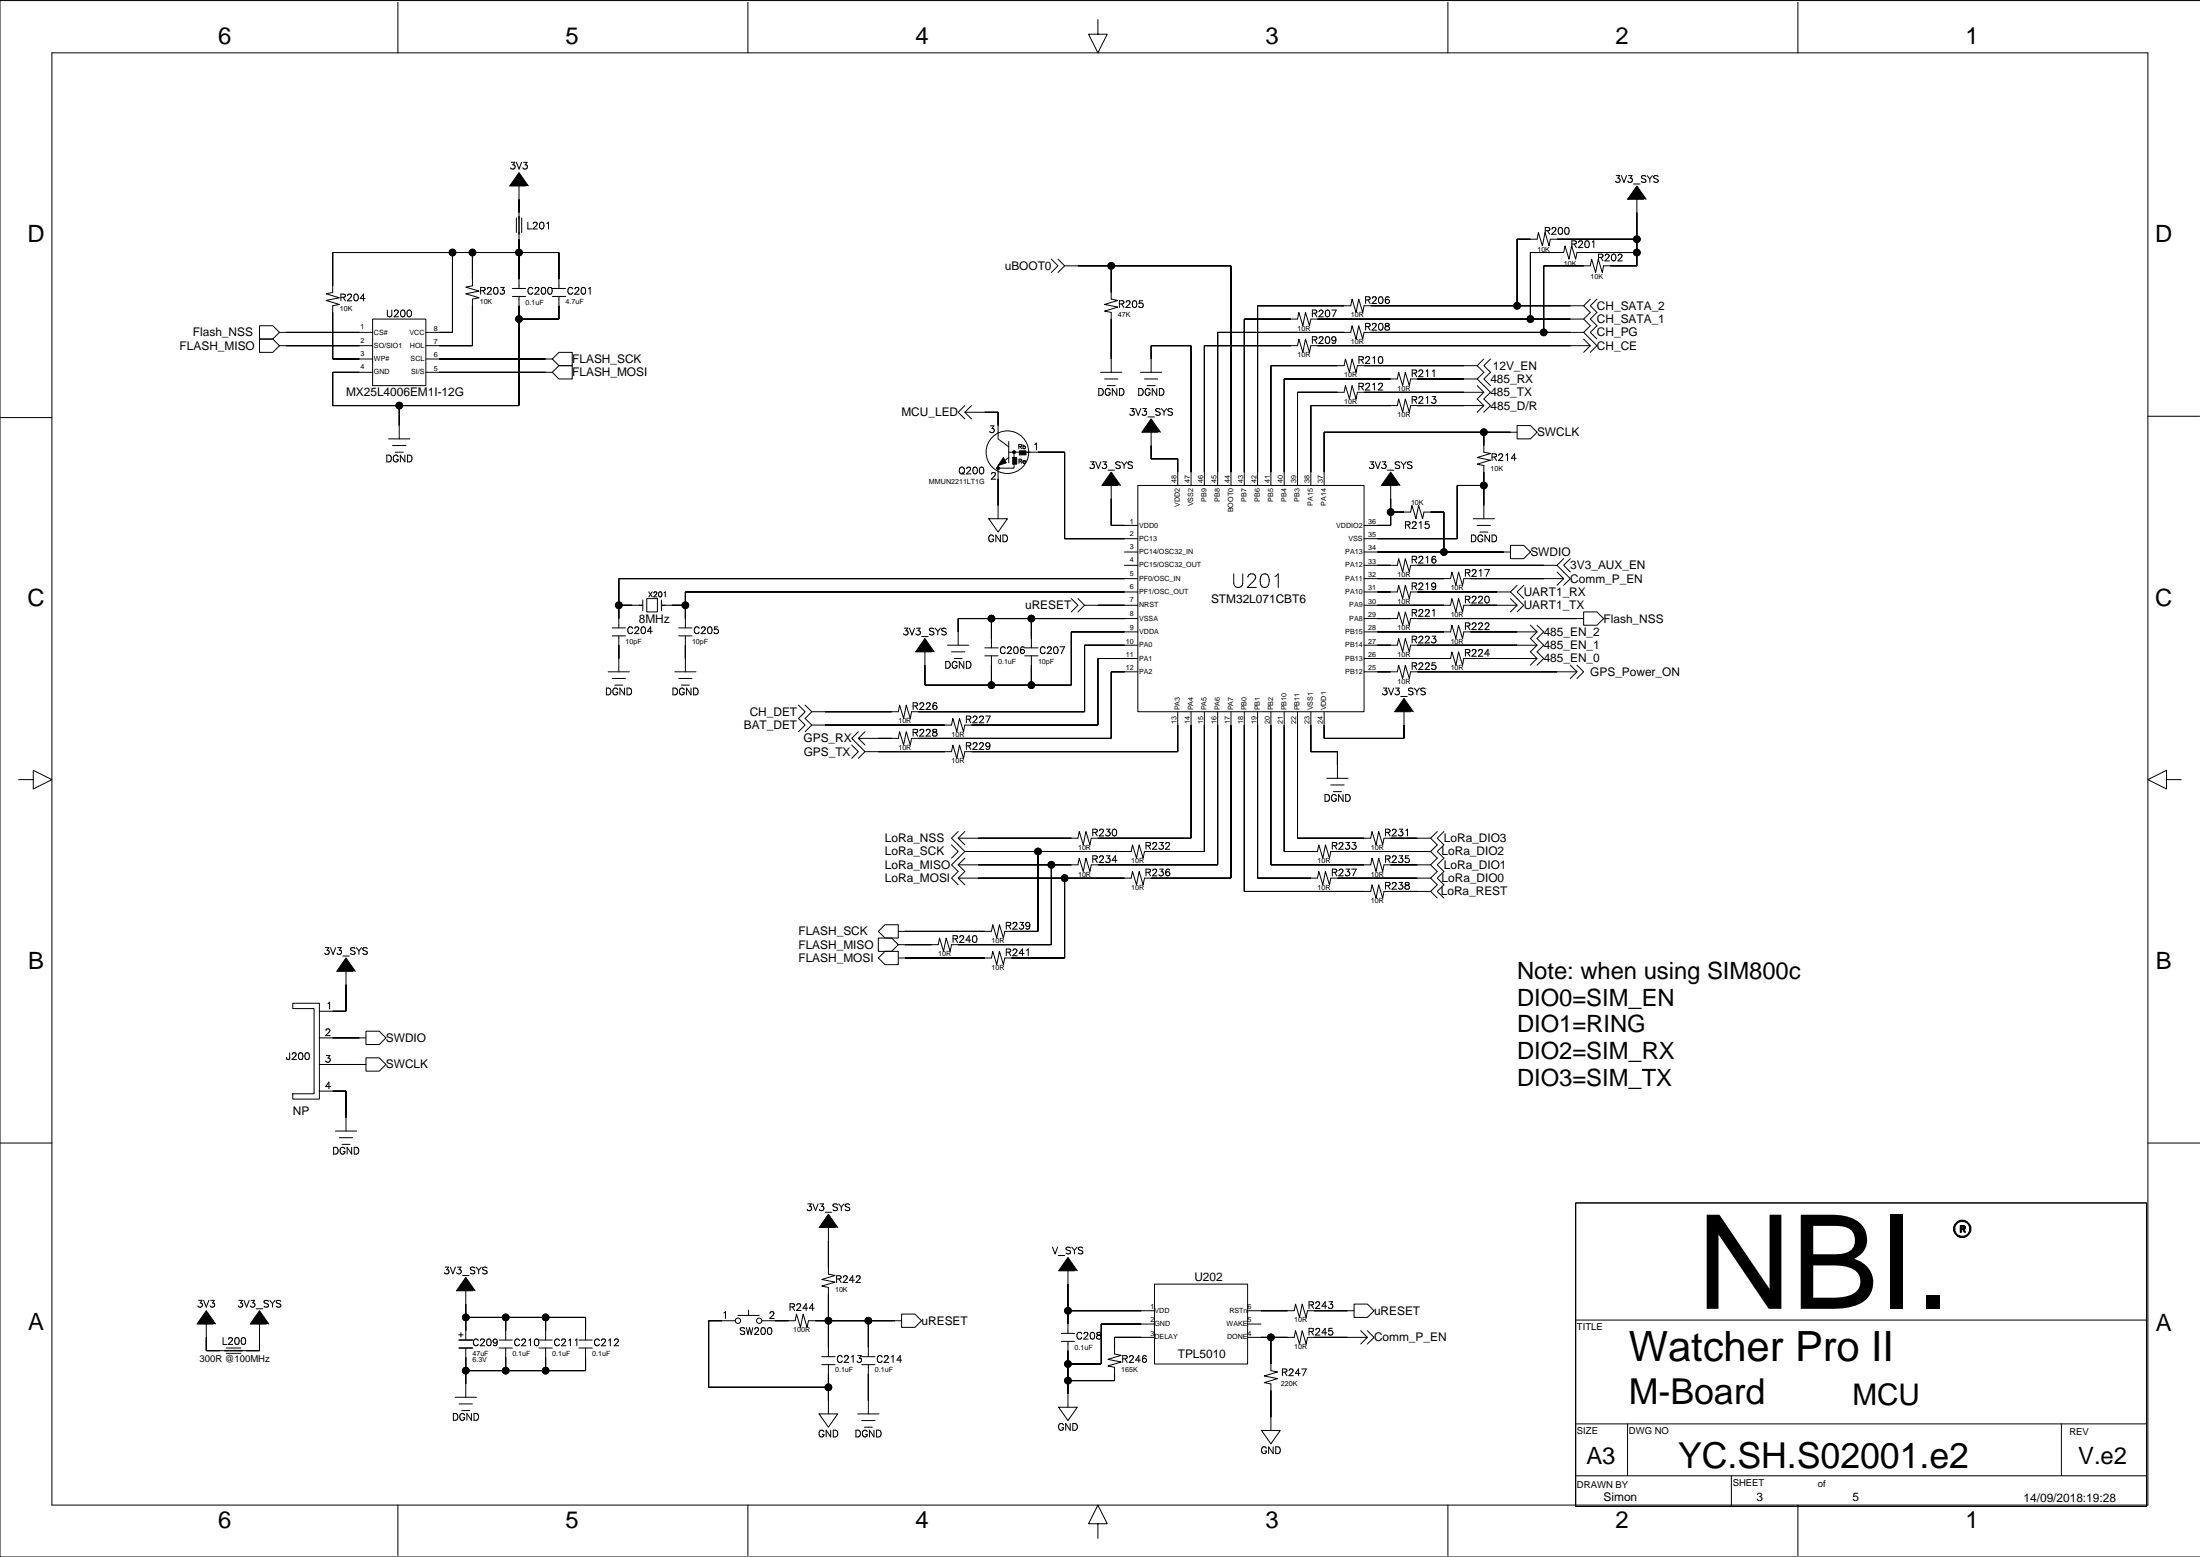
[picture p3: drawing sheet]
<svg xmlns="http://www.w3.org/2000/svg" width="420mm" height="297mm" viewBox="0 0 420 297" stroke-linecap="round" stroke-linejoin="round" font-family="sans-serif">
<g fill="none" stroke="#000" stroke-width=".19">
<path d="M9.9 10.1h400v277h-400zM75.9 .4v9.7M142.7 .4v9.7M209.5 3.7v2.8h1.8l-1.8 3.6-1.8-3.6h1.8M276.3 .4v9.7M343.1 .4v9.7M419.9 .1h-419.9v296.9h419.9M99 35.5v6.3M312.3 38v12.7h-6.3l-.3 1.3-.7-2.6-.5 2.6-.8-2.6-.2 1.3h-8.9v12.7M86.3 48.2v15.2h-5M90.1 48.2v6.3l-1.2 .3 2.5 .7-2.5 .5 2.5 .8-1.3 .3v8.9h-8.8M97.8 55h2.5"/>
<path d="M97.8 56.6h2.5M98.5 41.6v2.8M99 56.6v20.8h-35.5v-6.4h7.6M99 44.4v10.6M99.5 41.6v2.8M105.4 55h2.5M105.4 56.6h2.5M106.7 55v-6.8h-43.2v7.6l-1.3 .2 2.6 .8-2.6 .5 2.6 .8-1.3 .2v10.2h7.6M106.7 56.6v4.3h-7.7M200.6 49.4l1.3 1.3-1.3 1.3M201.9 49.4l1.3 1.3-1.3 1.3M203.2 50.7h31.7v41.9"/>
<path d="M212 50.7v6.4l1.3 .2-2.5 .8 2.5 .5-2.5 .7 1.2 .3v11.4M302.2 58.3h-41.9l-.3 1.3-.7-2.5-.5 2.5-.8-2.5-.2 1.2h-17.8v34.3M303.5 57.1l-1.3 1.2 1.3 1.3-1.3 1.3 1.3 1.2-1.3 1.3 2.5 2.6-1.2 1.2M304.7 57.1l-1.2 1.2 1.2 1.3-1.2 1.3 1.2 1.2-1.2 1.3 1.2 1.3M312.3 45.6h-16.5l-.2 1.3-.8-2.5-.5 2.5-.7-2.5-.3 1.2h-3.8v12.7M312.3 48.2h-11.4l-.2 1.2-.8-2.5-.5 2.5-.8-2.5-.2 1.3h-6.4v12.7M0 79.7h9.9M49.5 62.1h2.6l1.2 1.3-1.2 1.3h-2.6zM49.5 64.7h2.6l1.2 1.3-1.2 1.2h-2.6zM53.3 66h17.8M53.3 63.4h17.8M71.1 60.9h10.2v12.7h-10.2z"/>
<path d="M76.2 77.4v6.3M81.3 71h24.1M81.3 68.5h24.1M105.4 71l1.3-1.2h2.5v2.5h-2.5zM106.7 67.2h2.5v2.6h-2.5l-1.3-1.3zM184.1 77.4l-1.3 1.2 1.3 1.3M184.1 78.6h6.4v5.1l2 1.6M185.4 77.4l-1.3 1.2 1.3 1.3M210 71h4.1M210.8 72.3h2.5M217.6 71h4.1M218.4 72.3h2.5"/>
<path d="M219.7 71v-5h7.6v26.6M281.9 72.3h-12.7l-.3 1.3-.7-2.6-.5 2.6-.8-2.6-.3 1.3h-21.5v20.3M281.9 73.6l1.2 1.2-1.2 1.3 1.2 1.3-1.2 1.2M281.9 69.8h-22.9l-.2 1.2-.8-2.5-.5 2.5-.8-2.5-.2 1.3h-14v22.8M283.1 77.4h-13.9l-.3 1.2-.7-2.5-.5 2.5-.8-2.5-.3 1.3h-16.5v15.2M283.1 74.8h-24.1l-.2 1.3-.8-2.5-.5 2.5-.8-2.5-.2 1.2h-8.9v17.8M283.1 68.5l-1.2 1.3 1.2 1.2-1.2 1.3 2.5 2.5-1.3 1.3 1.3 1.3-1.3 1.2M284.4 68.5l-1.3 1.3 1.3 1.2-1.3 1.3 1.3 1.3M302.2 63.4h-41.9l-.3 1.3-.7-2.6-.5 2.6-.8-2.6-.2 1.3h-25.4v29.2M302.2 60.9h-52.1l-.2 1.2-.8-2.5-.5 2.5-.8-2.5-.2 1.3h-10.2v31.7M302.2 64.7l1.3 1.3-1.3 1.2M303.5 66h-53.4l-.2 1.2-.8-2.5-.5 2.5-.8-2.5-.2 1.3h-17.8v26.6"/>
<path d="M409.9 79.4h9.9M74.2 83.7h4M74.9 85h2.6M188.7 99h3.5l-1.7 2.5zM190.5 91.3v7.7M192.5 87.3l-2 1.5v1.3M192.5 86.3h10.7v16.5h13.9M192.5 84.2v4.1M193.5 86.3v3h-3M212 92.6v7.6h5.1M217.1 92.6h43.2v43.2h-43.2zM219.7 82.5v5h5v5.1"/>
<path d="M265.4 97.7h3.8l.2-1.3 .8 2.6 .5-2.6 .8 2.6 .2-1.3h3.8v7.6M265.4 92.6v7.6h-5.1M281.1 99h4.1M283.1 82.5v3.8l1.3 .2-2.5 .8 2.5 .5-2.5 .8 1.2 .2v10.2M283.1 92.6h-5v10.2h-17.8M289.5 81.2h2.5l1.3 1.3-1.3 1.2h-2.5zM289.5 82.5h-36.8v10.1M116.8 119.8h2.6M118.1 115.5h4.6M122.7 114.5v2M123.4 114.2h2v2.5h-2zM126.2 115.5h4.6"/>
<path d="M126.2 114.5v2M129.5 119.8h2.6M189.2 118v5.6M196.8 118v5.6M204.4 114.2l1.3 1.3-1.3 1.2M205.7 114.2l1.3 1.3-1.3 1.2M207 115.5h10.1M214.6 107.9h2.5M214.6 105.3h2.5M217.1 112.9h-86.3v6.9M217.1 110.4h-99v9.4M217.1 118h-34.3v5.1"/>
<path d="M260.3 115.5h16.5l.3-1.3 .7 2.5 .5-2.5 .8 2.5 .2-1.2h10.2M260.3 112.9h6.3l.3-1.2 .8 2.5 .5-2.5 .7 2.5 .3-1.3h19M260.3 110.4h16.5l.3-1.3 .7 2.6 .5-2.6 .8 2.6 .2-1.3h19.1M260.3 107.9h6.3l.3-1.3 .8 2.5 .5-2.5 .7 2.5 .3-1.2h27.9M260.3 118h6.3l.3-1.3 .8 2.6 .5-2.6 .7 2.6 .3-1.3h33M260.3 105.3h27.9M281.9 100.2h2.5M288.2 104h2.6l1.2 1.3-1.2 1.3h-2.6zM288.2 114.2l1.3 1.3-1.3 1.2M289.5 111.7l-1.3 1.2 2.6 2.6-1.3 1.2M290.8 111.7l-1.3 1.2 1.3 1.3M292 119.3l1.3 1.2-1.3 1.3 1.3 1.3-1.3 1.3 1.3 1.2-1.3 1.3"/>
<path d="M293.3 119.3l1.3 1.2-1.3 1.3 1.3 1.3-1.3 1.3 1.3 1.2-1.3 1.3M297.1 109.1l1.3 1.3-1.3 1.3M298.4 106.6l-1.3 1.3 2.6 2.5-1.3 1.3M299.7 106.6l-1.3 1.3 1.3 1.2M302.2 116.7h2.5l1.3 1.3-1.3 1.3h-2.5zM116.1 128.2h4M116.8 121.3h2.6M116.8 129.4h2.6M118.1 121.3v6.9M128.7 128.2h4.1M129.5 121.3h2.6M129.5 129.4h2.6"/>
<path d="M130.8 121.3v6.9M152.4 134.5l1.2 1.3-1.2 1.3 1.2 1.2-1.2 1.3M153.6 134.5l1.3 1.3-1.3 1.3 1.3 1.2-1.3 1.3M163.8 139.6l-1.3 1.3 2.6 2.5-1.3 1.3M165.1 139.6l-1.3 1.3 1.3 1.2M180.8 123.1h4.1M181.6 124.4h2.5M187.9 123.6h2.6M187.9 125.1h2.6M189.2 125.1v5.6M195.5 123.6h2.6M195.5 125.1h2.6"/>
<path d="M196.8 125.1v5.6M217.1 123.1h-10.1v12.7h-33l-.3 1.3-.8-2.6-.5 2.6-.7-2.6-.3 1.3h-16.5M217.1 125.6h-7.6v12.7h-25.4l-.2 1.3-.8-2.5-.5 2.5-.8-2.5-.2 1.2h-26.7M217.1 128.2h-5.1v12.7h-38l-.3 1.2-.8-2.5-.5 2.5-.7-2.5-.3 1.3h-7.6M217.1 120.5h-12.7v10.2h-27.9v-6.3M224.7 135.8v7.6h-40.6l-.2 1.3-.8-2.6-.5 2.6-.8-2.6-.2 1.3h-16.5M227.3 135.8v24.1h-19.1l-.2 1.3-.8-2.6-.5 2.6-.8-2.6-.2 1.3h-22.9M229.8 135.8v26.6h-11.4l-.3 1.3-.7-2.5-.5 2.5-.8-2.5-.2 1.2h-31.8M232.4 135.8v29.2h-24.2l-.2 1.3-.8-2.6-.5 2.6-.8-2.6-.2 1.3h-22.9M234.9 135.8v31.7h-16.5l-.3 1.3-.7-2.5-.5 2.5-.8-2.5-.2 1.2h-33.1M237.4 135.8v34.3h24.2l.2-1.3 .8 2.5 .5-2.5 .7 2.5 .3-1.2h8.9M240 135.8v31.7h11.4l.3-1.2 .7 2.5 .5-2.5 .8 2.5 .2-1.3h19.1"/>
<path d="M242.5 135.8v29.2h19.1l.2-1.3 .8 2.6 .5-2.6 .7 2.6 .3-1.3h8.9M245.1 135.8v26.6h6.3l.3-1.2 .7 2.5 .5-2.5 .8 2.5 .2-1.3h19.1M247.6 135.8v24.1h14l.2-1.3 .8 2.6 .5-2.6 .7 2.6 .3-1.3h8.9M250.1 135.8v7.6h5.1v5.1M252.7 135.8v5.1h15.2v-5.1M260.3 128.2h6.3l.3-1.3 .8 2.5 .5-2.5 .7 2.5 .3-1.2h31.7M260.3 125.6h16.5l.3-1.2 .7 2.5 .5-2.5 .8 2.5 .2-1.3h14M260.3 123.1h6.3l.3-1.3 .8 2.6 .5-2.6 .7 2.6 .3-1.3h24.1M260.3 120.5h16.5l.3-1.2 .7 2.5 .5-2.5 .8 2.5 .2-1.3h14M299.7 126.9l1.2 1.3-1.2 1.2M300.9 126.9l1.3 1.3-1.3 1.2M3.6 148.7h2.7v-1.7l3.6 1.7-3.6 1.8v-1.8"/>
<path d="M162.5 142.1l1.3 1.3-1.3 1.3M182.8 158.6l-1.2 1.3 2.5 2.5-2.5 2.6 1.2 1.3-1.2 1.2 1.2 1.3M184.1 158.6l-1.3 1.3 1.3 1.3M253.2 148.5h4M253.9 149.8h2.6M274.3 158.6l-1.3 1.3 1.3 1.3-1.3 1.2 1.3 1.3-1.3 1.3 1.3 1.3-1.3 1.2 1.3 1.3-1.3 1.3 1.3 1.2M275.5 158.6l-1.2 1.3 1.2 1.3-1.2 1.2 1.2 1.3-1.2 1.3 1.2 1.3-1.2 1.2 1.2 1.3-1.2 1.3 1.2 1.2M413.4 148.7v-1.7l-3.5 1.7 3.5 1.8v-1.8h2.8M167.6 177.7l1.3-1.3h2.5v2.6h-2.5zM167.6 179h2.5l1.3 1.2-1.3 1.3h-2.5zM181.6 161.2l1.2 1.2-1.2 1.3M184.1 163.7l-1.3 1.3 1.3 1.3-1.3 1.2 1.3 1.3"/>
<path d="M198.1 162.4v15.3h-6.4l-.2 1.3-.8-2.6-.5 2.6-.8-2.6-.2 1.3h-17.8M200.6 165v15.2h-19l-.3 1.3-.7-2.5-.6 2.5-.7-2.5-.3 1.2h-7.6M203.2 167.5v15.3h-11.5l-.2 1.2-.8-2.5-.5 2.5-.8-2.5-.2 1.3h-17.8M55.9 191.4h5v18.3h-5v-1h4v-16.3h-4zM60.9 198h8.9M66 185.3v7.6h-5.1M69.8 196.7h2.6l1.2 1.3-1.2 1.3h-2.6zM167.6 182.8l1.3-1.3h2.5v2.5h-2.5zM0 218.1h9.9M60.9 203.1h8.9M60.9 208.2h5.1v7.6M64 215.8h4.1"/>
<path d="M64.8 217h2.5M69.8 201.8h2.6l1.2 1.3-1.2 1.3h-2.6zM409.9 218.1h9.9M158.1 234.2v8.9l1.2 .2-2.5 .8 2.5 .5-2.5 .8 1.3 .2v13.2M300.7 229.5h108.9v57.9h-108.9zM39.4 252.6v5.1h3.8M43.2 257.2h2.8M43.2 258.2h2.8M49.5 252.6v5.1h-3.8M88.9 246.3v9.3M88.9 257.2v9.4M88.9 251.3h22.8v4.3"/>
<path d="M95.2 255.6h2.6M95.2 257.2h2.6M96.5 251.3v4.3M96.5 257.2v4.3M102.8 255.6h2.6M102.8 257.2h2.6M104.1 251.3v4.3M104.1 257.2v4.3M110.5 255.6h2.5M110.5 257.2h2.5M111.7 257.2v4.3h-22.8M140.3 252h-5.1v12.7h22.9"/>
<path d="M140.8 250.9h4.1M142.8 249.9v1M145.4 252h6.3l.3-1.3 .7 2.5 .6-2.5 .7 2.5 .3-1.2h17.7M156.8 258.8h2.5M164.4 258.8h2.6M165.7 252v6.8M172 250.7h2.6l1.3 1.3-1.3 1.2h-2.6zM202.5 254.4h2.6M202.5 255.9h2.6M203.8 250.1h16.5M203.8 242.4v12M203.8 255.9v12.6"/>
<path d="M220.3 245h17.8v15.2h-17.8zM220.3 255.1h-7.6v3.2l1.2 .3-2.5 .7 2.5 .5-2.5 .8 1.3 .3v2.5h-8.9M220.3 252.6h-10.2v7.6h-6.3M238.1 255.1h8.9l.2-1.2 .8 2.5 .5-2.5 .7 2.5 .3-1.3h11.4M238.1 250.1h8.9l.2-1.3 .8 2.5 .5-2.5 .7 2.5 .3-1.2h8.9M238.1 252.6h2.5M242.5 255.1v6.4l1.3 .2-2.6 .8 2.6 .5-2.6 .8 1.3 .2v8.9M258.4 248.8h2.5l1.3 1.3-1.3 1.2h-2.5zM259.7 253.9l1.2 1.2-1.2 1.3M260.9 253.9l1.3 1.2-1.3 1.3M300.7 251.8h108.9M86.8 266.6h4.1"/>
<path d="M87.6 267.8h2.5M156.3 269.7h3.6l-1.8 2.6zM156.8 260.3h2.5M158.1 260.3v9.4M163.7 269.7h4M164.4 260.3h2.6M164.4 271h2.6M165.7 260.3v9.4M202 268.5h3.6l-1.8 2.5zM240.7 272.9h3.6l-1.8 2.6zM300.7 271.6h108.9M310.6 271.6v9.9"/>
<path d="M393.4 271.6v9.9M75.9 287.1v9.7M142.7 287.1v9.7M209.5 290.7h1.8l-1.8-3.6-1.8 3.6h1.8v2.8M276.3 287.1v9.7M300.7 281.5h108.9M330.4 281.5v5.9M343.1 287.1v9.7"/>
<circle cx="86.3" cy="48.2" r=".63"/>
<circle cx="90.1" cy="48.2" r=".63"/>
<circle cx="99" cy="48.2" r=".63"/>
<circle cx="212" cy="50.7" r=".63"/>
<circle cx="289.5" cy="58.3" r=".63"/>
<circle cx="312.3" cy="48.2" r=".63"/>
<circle cx="312.3" cy="45.6" r=".63"/>
<circle cx="76.2" cy="77.4" r=".63"/>
<circle cx="99" cy="60.9" r=".63"/>
<circle cx="292" cy="60.9" r=".63"/>
<circle cx="294.6" cy="63.4" r=".63"/>
<circle cx="190.5" cy="89.3" r=".25"/>
<circle cx="192.2" cy="86.3" r="4.1"/>
<circle cx="193.5" cy="86.3" r=".25"/>
<circle cx="265.4" cy="97.7" r=".63"/>
<circle cx="283.1" cy="92.6" r=".63"/>
<circle cx="283.1" cy="82.5" r=".63"/>
<circle cx="118.1" cy="115.5" r=".63"/>
<circle cx="130.8" cy="115.5" r=".63"/>
<circle cx="189.2" cy="118" r=".63"/>
<circle cx="196.8" cy="118" r=".63"/>
<circle cx="275.5" cy="105.3" r=".63"/>
<circle cx="189.2" cy="130.7" r=".63"/>
<circle cx="196.8" cy="130.7" r=".63"/>
<circle cx="198.1" cy="162.4" r=".63"/>
<circle cx="200.6" cy="165" r=".63"/>
<circle cx="203.2" cy="167.5" r=".63"/>
<circle cx="88.9" cy="251.3" r=".63"/>
<circle cx="96.5" cy="251.3" r=".63"/>
<circle cx="104.1" cy="251.3" r=".63"/>
<circle cx="140.8" cy="252" r=".51"/>
<circle cx="144.9" cy="252" r=".51"/>
<circle cx="158.1" cy="252" r=".63"/>
<circle cx="165.7" cy="252" r=".63"/>
<circle cx="203.8" cy="250.1" r=".63"/>
<circle cx="242.5" cy="255.1" r=".63"/>
<circle cx="88.9" cy="261.5" r=".63"/>
<circle cx="96.5" cy="261.5" r=".63"/>
<circle cx="104.1" cy="261.5" r=".63"/>
<circle cx="158.1" cy="264.7" r=".63"/>
<circle cx="203.8" cy="260.2" r=".63"/>
<circle cx="203.8" cy="263.4" r=".63"/>
</g>
<g fill="#000" stroke="#000" stroke-width=".19">
<path d="M99 38v2.6z" fill-rule="evenodd"/>
<path d="M99 32.9l1.8 2.6h-3.5z" fill-rule="evenodd"/>
<path d="M312.3 35.5l1.8 2.5h-3.5z" fill-rule="evenodd"/>
<path d="M63.5 59.6v8.9z" fill-rule="evenodd"/>
<path d="M63.5 48.2v6.3z" fill-rule="evenodd"/>
<path d="M63.5 48.2h22.8z" fill-rule="evenodd"/>
<path d="M86.3 48.2v15.2z" fill-rule="evenodd"/>
<path d="M90.1 58.3v7.7z" fill-rule="evenodd"/>
<path d="M90.1 48.2v5.1z" fill-rule="evenodd"/>
<path d="M86.3 48.2h3.8z" fill-rule="evenodd"/>
<path d="M99 45.6v2.6z" fill-rule="evenodd"/>
<path d="M90.1 48.2h8.9z" fill-rule="evenodd"/>
<path d="M99 48.2v5.1z" fill-rule="evenodd"/>
<path d="M99 58.3v2.6z" fill-rule="evenodd"/>
<path d="M99 48.2h7.7z" fill-rule="evenodd"/>
<path d="M106.7 48.2v5.1z" fill-rule="evenodd"/>
<path d="M106.7 58.3v2.6z" fill-rule="evenodd"/>
<path d="M212 50.7v5.1z" fill-rule="evenodd"/>
<path d="M205.7 50.7h6.3z" fill-rule="evenodd"/>
<path d="M212 50.7h22.9z" fill-rule="evenodd"/>
<path d="M234.9 50.7v39.4z" fill-rule="evenodd"/>
<path d="M240 58.3v31.8z" fill-rule="evenodd"/>
<path d="M240 58.3h16.5z" fill-rule="evenodd"/>
<path d="M289.5 45.6v12.7z" fill-rule="evenodd"/>
<path d="M261.6 58.3h27.9z" fill-rule="evenodd"/>
<path d="M289.5 45.6h2.5z" fill-rule="evenodd"/>
<path d="M292 48.2v12.7z" fill-rule="evenodd"/>
<path d="M294.6 50.7v12.7z" fill-rule="evenodd"/>
<path d="M292 48.2h5.1z" fill-rule="evenodd"/>
<path d="M289.5 58.3h10.2z" fill-rule="evenodd"/>
<path d="M294.6 50.7h7.6z" fill-rule="evenodd"/>
<path d="M312.3 45.6v2.6z" fill-rule="evenodd"/>
<path d="M312.3 40.6v5z" fill-rule="evenodd"/>
<path d="M307.3 50.7h5z" fill-rule="evenodd"/>
<path d="M297.1 45.6h15.2z" fill-rule="evenodd"/>
<path d="M312.3 48.2v2.5z" fill-rule="evenodd"/>
<path d="M302.2 48.2h10.1z" fill-rule="evenodd"/>
<path d="M63.5 71v6.4z" fill-rule="evenodd"/>
<path d="M63.5 68.5h5.1z" fill-rule="evenodd"/>
<path d="M54.6 63.4h14z" fill-rule="evenodd"/>
<path d="M63.5 71h5.1z" fill-rule="evenodd"/>
<path d="M54.6 66h14z" fill-rule="evenodd"/>
<path d="M76.2 77.4v3.8z" fill-rule="evenodd"/>
<path d="M63.5 77.4h12.7z" fill-rule="evenodd"/>
<path d="M83.8 63.4h2.5z" fill-rule="evenodd"/>
<path d="M83.8 66h6.3z" fill-rule="evenodd"/>
<path d="M99 60.9v16.5z" fill-rule="evenodd"/>
<path d="M76.2 77.4h22.8z" fill-rule="evenodd"/>
<path d="M83.8 68.5h20.3z" fill-rule="evenodd"/>
<path d="M83.8 71h20.3z" fill-rule="evenodd"/>
<path d="M99 60.9h7.7z" fill-rule="evenodd"/>
<path d="M187.9 78.6h2.6z" fill-rule="evenodd"/>
<path d="M190.5 78.6v2.6z" fill-rule="evenodd"/>
<path d="M212 60.9v7.6z" fill-rule="evenodd"/>
<path d="M219.7 66v2.5z" fill-rule="evenodd"/>
<path d="M219.7 66h7.6z" fill-rule="evenodd"/>
<path d="M227.3 66v24.1z" fill-rule="evenodd"/>
<path d="M229.8 66v24.1z" fill-rule="evenodd"/>
<path d="M232.4 63.4v26.7z" fill-rule="evenodd"/>
<path d="M237.4 60.9v29.2z" fill-rule="evenodd"/>
<path d="M242.5 69.8v20.3z" fill-rule="evenodd"/>
<path d="M245.1 72.3v17.8z" fill-rule="evenodd"/>
<path d="M229.8 66h16.5z" fill-rule="evenodd"/>
<path d="M237.4 60.9h8.9z" fill-rule="evenodd"/>
<path d="M247.6 74.8v15.3z" fill-rule="evenodd"/>
<path d="M250.1 77.4v12.7z" fill-rule="evenodd"/>
<path d="M247.6 74.8h7.6z" fill-rule="evenodd"/>
<path d="M242.5 69.8h12.7z" fill-rule="evenodd"/>
<path d="M232.4 63.4h24.1z" fill-rule="evenodd"/>
<path d="M250.1 77.4h15.3z" fill-rule="evenodd"/>
<path d="M245.1 72.3h20.3z" fill-rule="evenodd"/>
<path d="M270.4 72.3h8.9z" fill-rule="evenodd"/>
<path d="M260.3 74.8h19z" fill-rule="evenodd"/>
<path d="M270.4 77.4h8.9z" fill-rule="evenodd"/>
<path d="M260.3 69.8h19z" fill-rule="evenodd"/>
<path d="M251.4 60.9h40.6z" fill-rule="evenodd"/>
<path d="M261.6 63.4h33z" fill-rule="evenodd"/>
<path d="M251.4 66h48.3z" fill-rule="evenodd"/>
<path d="M292 60.9h7.7z" fill-rule="evenodd"/>
<path d="M294.6 63.4h5.1z" fill-rule="evenodd"/>
<path d="M190.5 91.3v5.1z" fill-rule="evenodd"/>
<path d="M191.5 87.3l.5 1-1.5 .5z" fill-rule="evenodd"/>
<path d="M193.2 87.3h.8v1.3h-.8z" fill-rule="evenodd"/>
<path d="M194.5 86h1.3v.8h-1.3z" fill-rule="evenodd"/>
<path d="M198.1 86.3h5.1z" fill-rule="evenodd"/>
<path d="M203.2 86.3v16.5z" fill-rule="evenodd"/>
<path d="M212 95.2v5z" fill-rule="evenodd"/>
<path d="M212 90.1l1.8 2.5h-3.5z" fill-rule="evenodd"/>
<path d="M219.7 85v2.5z" fill-rule="evenodd"/>
<path d="M219.7 79.9l1.7 2.6h-3.5z" fill-rule="evenodd"/>
<path d="M224.7 87.5v2.6z" fill-rule="evenodd"/>
<path d="M219.7 87.5h5z" fill-rule="evenodd"/>
<path d="M252.7 82.5v7.6z" fill-rule="evenodd"/>
<path d="M265.4 95.2v2.5z" fill-rule="evenodd"/>
<path d="M265.4 97.7v2.5z" fill-rule="evenodd"/>
<path d="M265.4 90.1l1.7 2.5h-3.5z" fill-rule="evenodd"/>
<path d="M265.4 97.7h2.5z" fill-rule="evenodd"/>
<path d="M275.5 97.7v7.6z" fill-rule="evenodd"/>
<path d="M273 97.7h2.5z" fill-rule="evenodd"/>
<path d="M278.1 92.6v10.2z" fill-rule="evenodd"/>
<path d="M278.1 92.6h5z" fill-rule="evenodd"/>
<path d="M283.1 90.1v2.5z" fill-rule="evenodd"/>
<path d="M283.1 92.6v3.8z" fill-rule="evenodd"/>
<path d="M283.1 82.5v2.5z" fill-rule="evenodd"/>
<path d="M252.7 82.5h30.4z" fill-rule="evenodd"/>
<path d="M283.1 82.5h5.1z" fill-rule="evenodd"/>
<path d="M118.1 115.5v2.5z" fill-rule="evenodd"/>
<path d="M118.1 110.4v5.1z" fill-rule="evenodd"/>
<path d="M118.1 115.5h2.5z" fill-rule="evenodd"/>
<path d="M128.2 115.5h2.6z" fill-rule="evenodd"/>
<path d="M130.8 115.5v2.5z" fill-rule="evenodd"/>
<path d="M130.8 112.9v2.6z" fill-rule="evenodd"/>
<path d="M182.8 118v2.5z" fill-rule="evenodd"/>
<path d="M182.8 118h6.4z" fill-rule="evenodd"/>
<path d="M189.2 118v3.8z" fill-rule="evenodd"/>
<path d="M196.8 118v3.8z" fill-rule="evenodd"/>
<path d="M189.2 118h7.6z" fill-rule="evenodd"/>
<path d="M209.5 115.5h5.1z" fill-rule="evenodd"/>
<path d="M130.8 112.9h83.8z" fill-rule="evenodd"/>
<path d="M118.1 110.4h96.5z" fill-rule="evenodd"/>
<path d="M196.8 118h17.8z" fill-rule="evenodd"/>
<path d="M212 100.2h2.6z" fill-rule="evenodd"/>
<path d="M203.2 102.8h11.4z" fill-rule="evenodd"/>
<path d="M262.8 112.9h2.6z" fill-rule="evenodd"/>
<path d="M262.8 107.9h2.6z" fill-rule="evenodd"/>
<path d="M262.8 100.2h2.6z" fill-rule="evenodd"/>
<path d="M262.8 118h2.6z" fill-rule="evenodd"/>
<path d="M262.8 115.5h12.7z" fill-rule="evenodd"/>
<path d="M262.8 110.4h12.7z" fill-rule="evenodd"/>
<path d="M262.8 105.3h12.7z" fill-rule="evenodd"/>
<path d="M262.8 102.8h15.3z" fill-rule="evenodd"/>
<path d="M270.4 112.9h15.3z" fill-rule="evenodd"/>
<path d="M280.6 115.5h5.1z" fill-rule="evenodd"/>
<path d="M275.5 105.3h11.5z" fill-rule="evenodd"/>
<path d="M270.4 107.9h24.2z" fill-rule="evenodd"/>
<path d="M280.6 110.4h14z" fill-rule="evenodd"/>
<path d="M270.4 118h30.5z" fill-rule="evenodd"/>
<path d="M118.1 123.1v2.5z" fill-rule="evenodd"/>
<path d="M130.8 123.1v2.5z" fill-rule="evenodd"/>
<path d="M157.4 135.8h12.7z" fill-rule="evenodd"/>
<path d="M176.5 126.9v3.8z" fill-rule="evenodd"/>
<path d="M176.5 121.8l1.8 2.6h-3.6z" fill-rule="evenodd"/>
<path d="M157.4 138.3h22.9z" fill-rule="evenodd"/>
<path d="M189.2 126.9v3.8z" fill-rule="evenodd"/>
<path d="M176.5 130.7h12.7z" fill-rule="evenodd"/>
<path d="M189.2 130.7h7.6z" fill-rule="evenodd"/>
<path d="M196.8 126.9v3.8z" fill-rule="evenodd"/>
<path d="M196.8 130.7h7.6z" fill-rule="evenodd"/>
<path d="M204.4 120.5v10.2z" fill-rule="evenodd"/>
<path d="M207 123.1v12.7z" fill-rule="evenodd"/>
<path d="M175.2 135.8h31.8z" fill-rule="evenodd"/>
<path d="M209.5 125.6v12.7z" fill-rule="evenodd"/>
<path d="M185.4 138.3h24.1z" fill-rule="evenodd"/>
<path d="M212 128.2v12.7z" fill-rule="evenodd"/>
<path d="M204.4 120.5h10.2z" fill-rule="evenodd"/>
<path d="M207 123.1h7.6z" fill-rule="evenodd"/>
<path d="M209.5 125.6h5.1z" fill-rule="evenodd"/>
<path d="M212 128.2h2.6z" fill-rule="evenodd"/>
<path d="M224.7 138.3v5.1z" fill-rule="evenodd"/>
<path d="M227.3 138.3v21.6z" fill-rule="evenodd"/>
<path d="M229.8 138.3v24.1z" fill-rule="evenodd"/>
<path d="M232.4 138.3v26.7z" fill-rule="evenodd"/>
<path d="M234.9 138.3v29.2z" fill-rule="evenodd"/>
<path d="M237.4 138.3v31.8z" fill-rule="evenodd"/>
<path d="M240 138.3v29.2z" fill-rule="evenodd"/>
<path d="M242.5 138.3v26.7z" fill-rule="evenodd"/>
<path d="M245.1 138.3v24.1z" fill-rule="evenodd"/>
<path d="M247.6 138.3v21.6z" fill-rule="evenodd"/>
<path d="M250.1 138.3v5.1z" fill-rule="evenodd"/>
<path d="M252.7 138.3v2.6z" fill-rule="evenodd"/>
<path d="M262.8 128.2h2.6z" fill-rule="evenodd"/>
<path d="M262.8 123.1h2.6z" fill-rule="evenodd"/>
<path d="M267.9 138.3v2.6z" fill-rule="evenodd"/>
<path d="M267.9 133.2l1.8 2.6h-3.6z" fill-rule="evenodd"/>
<path d="M262.8 125.6h12.7z" fill-rule="evenodd"/>
<path d="M262.8 120.5h12.7z" fill-rule="evenodd"/>
<path d="M280.6 125.6h8.9z" fill-rule="evenodd"/>
<path d="M270.4 123.1h19.1z" fill-rule="evenodd"/>
<path d="M280.6 120.5h8.9z" fill-rule="evenodd"/>
<path d="M270.4 128.2h26.7z" fill-rule="evenodd"/>
<path d="M167.6 140.9h2.5z" fill-rule="evenodd"/>
<path d="M167.6 143.4h12.7z" fill-rule="evenodd"/>
<path d="M186.6 159.9h17.8z" fill-rule="evenodd"/>
<path d="M175.2 140.9h36.8z" fill-rule="evenodd"/>
<path d="M185.4 143.4h39.3z" fill-rule="evenodd"/>
<path d="M209.5 159.9h17.8z" fill-rule="evenodd"/>
<path d="M255.2 143.4v2.5z" fill-rule="evenodd"/>
<path d="M250.1 143.4h5.1z" fill-rule="evenodd"/>
<path d="M247.6 159.9h12.7z" fill-rule="evenodd"/>
<path d="M252.7 140.9h15.2z" fill-rule="evenodd"/>
<path d="M265.4 159.9h5z" fill-rule="evenodd"/>
<path d="M172.7 177.7h15.2z" fill-rule="evenodd"/>
<path d="M193 177.7h5.1z" fill-rule="evenodd"/>
<path d="M198.1 162.4v15.3z" fill-rule="evenodd"/>
<path d="M186.6 162.4h11.5z" fill-rule="evenodd"/>
<path d="M200.6 165v15.2z" fill-rule="evenodd"/>
<path d="M186.6 165h14z" fill-rule="evenodd"/>
<path d="M203.2 167.5v15.3z" fill-rule="evenodd"/>
<path d="M186.6 167.5h16.6z" fill-rule="evenodd"/>
<path d="M200.6 165h3.8z" fill-rule="evenodd"/>
<path d="M198.1 162.4h16.5z" fill-rule="evenodd"/>
<path d="M203.2 167.5h11.4z" fill-rule="evenodd"/>
<path d="M219.7 162.4h10.1z" fill-rule="evenodd"/>
<path d="M209.5 165h22.9z" fill-rule="evenodd"/>
<path d="M219.7 167.5h15.2z" fill-rule="evenodd"/>
<path d="M240 167.5h10.1z" fill-rule="evenodd"/>
<path d="M245.1 162.4h5z" fill-rule="evenodd"/>
<path d="M237.4 170.1h22.9z" fill-rule="evenodd"/>
<path d="M242.5 165h17.8z" fill-rule="evenodd"/>
<path d="M265.4 170.1h5z" fill-rule="evenodd"/>
<path d="M255.2 167.5h15.2z" fill-rule="evenodd"/>
<path d="M265.4 165h5z" fill-rule="evenodd"/>
<path d="M255.2 162.4h15.2z" fill-rule="evenodd"/>
<path d="M63.5 192.9h2.5z" fill-rule="evenodd"/>
<path d="M66 187.8v5.1z" fill-rule="evenodd"/>
<path d="M66 182.8l1.8 2.5h-3.6z" fill-rule="evenodd"/>
<path d="M63.5 198h5.1z" fill-rule="evenodd"/>
<path d="M172.7 180.2h5.1z" fill-rule="evenodd"/>
<path d="M172.7 182.8h15.2z" fill-rule="evenodd"/>
<path d="M182.8 180.2h17.8z" fill-rule="evenodd"/>
<path d="M193 182.8h10.2z" fill-rule="evenodd"/>
<path d="M66 208.2v5z" fill-rule="evenodd"/>
<path d="M63.5 208.2h2.5z" fill-rule="evenodd"/>
<path d="M63.5 203.1h5.1z" fill-rule="evenodd"/>
<path d="M158.1 236.7v5.1z" fill-rule="evenodd"/>
<path d="M158.1 231.6l1.8 2.6h-3.6z" fill-rule="evenodd"/>
<path d="M374.1 233.8h.7l.3 .3v.2l-.3 .3 .3 .5h-.3l-.2-.5h-.3v.5h-.2v-.8h.7v-.2h-.5v.2h-.2z" fill-rule="evenodd"/>
<path d="M373 233.6a1.67 1.67 0 0 1 2.4-.6 1.67 1.67 0 0 1 .5 2.3 1.67 1.67 0 0 1-2.4 .5h1.3a1.45 1.45 0 0 0 .8-2.2 1.45 1.45 0 0 0-2.3 0 1.45 1.45 0 0 0 .8 2.2h-.6a1.57 1.57 0 0 1-.5-2.2z" fill-rule="evenodd"/>
<path d="M39.4 255.1v2.6z" fill-rule="evenodd"/>
<path d="M39.4 250.1l1.7 2.5h-3.5z" fill-rule="evenodd"/>
<path d="M39.4 257.7h2.5z" fill-rule="evenodd"/>
<path d="M49.5 255.1v2.6z" fill-rule="evenodd"/>
<path d="M47 257.7h2.5z" fill-rule="evenodd"/>
<path d="M49.5 250.1l1.8 2.5h-3.6z" fill-rule="evenodd"/>
<path d="M88.9 251.3v2.6z" fill-rule="evenodd"/>
<path d="M88.9 248.8v2.5z" fill-rule="evenodd"/>
<path d="M88.9 258.9v2.6z" fill-rule="evenodd"/>
<path d="M88.9 243.7l1.8 2.6h-3.6z" fill-rule="evenodd"/>
<path d="M96.5 251.3v2.6z" fill-rule="evenodd"/>
<path d="M88.9 251.3h7.6z" fill-rule="evenodd"/>
<path d="M96.5 258.9v2.6z" fill-rule="evenodd"/>
<path d="M104.1 251.3v2.6z" fill-rule="evenodd"/>
<path d="M96.5 251.3h7.6z" fill-rule="evenodd"/>
<path d="M104.1 258.9v2.6z" fill-rule="evenodd"/>
<path d="M111.7 251.3v2.6z" fill-rule="evenodd"/>
<path d="M104.1 251.3h7.6z" fill-rule="evenodd"/>
<path d="M111.7 258.9v2.6z" fill-rule="evenodd"/>
<path d="M135.2 252v12.7z" fill-rule="evenodd"/>
<path d="M135.2 252h2.6z" fill-rule="evenodd"/>
<path d="M147.9 252h2.6z" fill-rule="evenodd"/>
<path d="M155.5 252h2.6z" fill-rule="evenodd"/>
<path d="M158.1 252v5z" fill-rule="evenodd"/>
<path d="M158.1 246.9v5.1z" fill-rule="evenodd"/>
<path d="M165.7 252v5z" fill-rule="evenodd"/>
<path d="M158.1 252h7.6z" fill-rule="evenodd"/>
<path d="M165.7 252h5.1z" fill-rule="evenodd"/>
<path d="M203.8 250.1v2.5z" fill-rule="evenodd"/>
<path d="M203.8 245v5.1z" fill-rule="evenodd"/>
<path d="M203.8 257.7v2.5z" fill-rule="evenodd"/>
<path d="M203.8 239.9l1.8 2.5h-3.6z" fill-rule="evenodd"/>
<path d="M210.1 252.6v7.6z" fill-rule="evenodd"/>
<path d="M212.7 255.1v1.9z" fill-rule="evenodd"/>
<path d="M203.8 250.1h14z" fill-rule="evenodd"/>
<path d="M212.7 255.1h5.1z" fill-rule="evenodd"/>
<path d="M210.1 252.6h7.7z" fill-rule="evenodd"/>
<path d="M242.5 255.1v5.1z" fill-rule="evenodd"/>
<path d="M240.6 255.1h1.9z" fill-rule="evenodd"/>
<path d="M240.6 250.1h5.1z" fill-rule="evenodd"/>
<path d="M242.5 255.1h3.2z" fill-rule="evenodd"/>
<path d="M250.8 255.1h6.3z" fill-rule="evenodd"/>
<path d="M250.8 250.1h6.3z" fill-rule="evenodd"/>
<path d="M88.9 261.5v2.5z" fill-rule="evenodd"/>
<path d="M88.9 261.5h7.6z" fill-rule="evenodd"/>
<path d="M96.5 261.5h7.6z" fill-rule="evenodd"/>
<path d="M104.1 261.5h7.6z" fill-rule="evenodd"/>
<path d="M158.1 262.1v2.6z" fill-rule="evenodd"/>
<path d="M158.1 264.7v2.5z" fill-rule="evenodd"/>
<path d="M135.2 264.7h22.9z" fill-rule="evenodd"/>
<path d="M165.7 262.1v5.1z" fill-rule="evenodd"/>
<path d="M203.8 263.4v2.5z" fill-rule="evenodd"/>
<path d="M203.8 260.2v3.2z" fill-rule="evenodd"/>
<path d="M203.8 260.2h6.3z" fill-rule="evenodd"/>
<path d="M212.7 262.1v1.3z" fill-rule="evenodd"/>
<path d="M203.8 263.4h8.9z" fill-rule="evenodd"/>
<path d="M242.5 265.3v5.1z" fill-rule="evenodd"/>
<circle cx="86.3" cy="48.2" r=".63"/>
<circle cx="90.1" cy="48.2" r=".63"/>
<circle cx="99" cy="48.2" r=".63"/>
<circle cx="212" cy="50.7" r=".63"/>
<circle cx="289.5" cy="58.3" r=".63"/>
<circle cx="312.3" cy="48.2" r=".63"/>
<circle cx="312.3" cy="45.6" r=".63"/>
<circle cx="76.2" cy="77.4" r=".63"/>
<circle cx="99" cy="60.9" r=".63"/>
<circle cx="292" cy="60.9" r=".63"/>
<circle cx="294.6" cy="63.4" r=".63"/>
<circle cx="190.5" cy="89.3" r=".25"/>
<circle cx="193.5" cy="86.3" r=".25"/>
<circle cx="265.4" cy="97.7" r=".63"/>
<circle cx="283.1" cy="92.6" r=".63"/>
<circle cx="283.1" cy="82.5" r=".63"/>
<circle cx="118.1" cy="115.5" r=".63"/>
<circle cx="130.8" cy="115.5" r=".63"/>
<circle cx="189.2" cy="118" r=".63"/>
<circle cx="196.8" cy="118" r=".63"/>
<circle cx="275.5" cy="105.3" r=".63"/>
<circle cx="189.2" cy="130.7" r=".63"/>
<circle cx="196.8" cy="130.7" r=".63"/>
<circle cx="198.1" cy="162.4" r=".63"/>
<circle cx="200.6" cy="165" r=".63"/>
<circle cx="203.2" cy="167.5" r=".63"/>
<circle cx="88.9" cy="251.3" r=".63"/>
<circle cx="96.5" cy="251.3" r=".63"/>
<circle cx="104.1" cy="251.3" r=".63"/>
<circle cx="158.1" cy="252" r=".63"/>
<circle cx="165.7" cy="252" r=".63"/>
<circle cx="203.8" cy="250.1" r=".63"/>
<circle cx="242.5" cy="255.1" r=".63"/>
<circle cx="88.9" cy="261.5" r=".63"/>
<circle cx="96.5" cy="261.5" r=".63"/>
<circle cx="104.1" cy="261.5" r=".63"/>
<circle cx="158.1" cy="264.7" r=".63"/>
<circle cx="203.8" cy="260.2" r=".63"/>
<circle cx="203.8" cy="263.4" r=".63"/>
</g>
<path d="M99 41.3v3.3M42.9 257.7h3.3M87.6 255.6h2.5M87.6 257.2h2.5" fill="none" stroke="#000" stroke-width=".3"/>
<text font-size="25" x="323.8" y="249.7">NBI.</text>
<text font-size="8" x="310.8" y="259.7">Watcher Pro II</text>
<g font-size="6.8">
<text x="310.8" y="267.8">M-Board</text>
<text x="320.2" y="280">YC.SH.S02001.e2</text>
</g>
<text font-size="5.7" x="353.5" y="268.1">MCU</text>
<g font-size="4.5">
<text x="41.7" y="8.4">6</text>
<text x="107.9" y="8.4">5</text>
<text x="174.7" y="8.4">4</text>
<text x="241.5" y="8.4">3</text>
<text x="308.3" y="8.4">2</text>
<text x="375.1" y="8.4">1</text>
<text x="5.2" y="46.2">D</text>
<text x="411.3" y="46.2">D</text>
<text x="5.2" y="115.6">C</text>
<text x="411.3" y="115.6">C</text>
<text x="5.3" y="184.9">B</text>
<text x="411.4" y="184.9">B</text>
<text x="289.5" y="186.8">Note: when using SIM800c</text>
<text x="289.5" y="191.9">DIO0=SIM_EN</text>
<text x="289.5" y="197">DIO1=RING</text>
<text x="289.5" y="202">DIO2=SIM_RX</text>
<text x="289.5" y="207.1">DIO3=SIM_TX</text>
<text x="5.3" y="253.7">A</text>
<text x="411.4" y="254">A</text>
<text x="302.7" y="279.3">A3</text>
<text x="396.6" y="279.3">V.e2</text>
<text x="41.7" y="291.5">6</text>
<text x="107.9" y="291.5">5</text>
<text x="174.7" y="291.5">4</text>
<text x="241.5" y="291.5">3</text>
<text x="308.3" y="291.5">2</text>
<text x="375.1" y="291.5">1</text>
</g>
<text font-size="3.9" x="234.9" y="111.3">U201</text>
<g font-size="2.3">
<text x="191.7" y="51.5">uBOOT0</text>
<text x="304.7" y="59.1">CH_SATA_2</text>
<text x="36.8" y="64.2">Flash_NSS</text>
<text x="304.7" y="61.6">CH_SATA_1</text>
<text x="304.7" y="64.2">CH_PG</text>
<text x="34.3" y="66.7">FLASH_MISO</text>
<text x="109.2" y="69.2">FLASH_SCK</text>
<text x="109.2" y="71.8">FLASH_MOSI</text>
<text x="284.9" y="70.5">12V_EN</text>
<text x="304.7" y="66.7">CH_CE</text>
<text x="66" y="75.6">MX25L4006EM1I-12G</text>
<text x="284.4" y="75.6">485_TX</text>
<text x="284.4" y="73.1">485_RX</text>
<text x="172" y="79.4">MCU_LED</text>
<text x="284.4" y="78.1">485_D/R</text>
<text x="293.3" y="83.2">SWCLK</text>
<text x="292" y="106.1">SWDIO</text>
<text x="290.8" y="113.7">UART1_RX</text>
<text x="299.7" y="111.1">Comm_P_EN</text>
<text x="299.7" y="108.6">3V3_AUX_EN</text>
<text x="121.9" y="118.8">8MHz</text>
<text x="195.6" y="116.2">uRESET</text>
<text x="231.1" y="115">STM32L071CBT6</text>
<text x="290.8" y="116.2">UART1_TX</text>
<text x="306" y="118.8">Flash_NSS</text>
<text x="294.6" y="123.8">485_EN_1</text>
<text x="294.6" y="121.3">485_EN_2</text>
<text x="294.6" y="126.4">485_EN_0</text>
<text x="303.5" y="128.9">GPS_Power_ON</text>
<text x="143.1" y="136.5">CH_DET</text>
<text x="141.9" y="139.1">BAT_DET</text>
<text x="153.3" y="141.6">GPS_RX</text>
<text x="153.4" y="144.2">GPS_TX</text>
<text x="168.9" y="160.7">LoRa_NSS</text>
<text x="275.5" y="160.7">LoRa_DIO3</text>
<text x="168.9" y="163.2">LoRa_SCK</text>
<text x="168.9" y="165.7">LoRa_MISO</text>
<text x="275.1" y="163.2">LoRa_DIO2</text>
<text x="275.5" y="165.7">LoRa_DIO1</text>
<text x="168.9" y="168.3">LoRa_MOSI</text>
<text x="274.9" y="170.8">LoRa_REST</text>
<text x="275.1" y="168.3">LoRa_DIO0</text>
<text x="152.4" y="178.4">FLASH_SCK</text>
<text x="152.4" y="181">FLASH_MISO</text>
<text x="152.4" y="183.5">FLASH_MOSI</text>
<text x="73.6" y="198.8">SWDIO</text>
<text x="73.6" y="203.8">SWCLK</text>
<text x="55.9" y="212.7">NP</text>
<text x="227.9" y="244.5">U202</text>
<text x="262.2" y="250.8">uRESET</text>
<text x="175.9" y="252.7">uRESET</text>
<text x="262.2" y="255.9">Comm_P_EN</text>
<text x="224.7" y="259.1">TPL5010</text>
<text x="306" y="286.3">Simon</text>
<text x="335.2" y="286.3">3</text>
<text x="353.5" y="286.4">5</text>
<text x="386.1" y="286.6">14/09/2018:19:28</text>
</g>
<g font-size="1.8">
<text x="97.3" y="31.9">3V3</text>
<text x="308.1" y="34.4">3V3_SYS</text>
<text x="100.5" y="43.3">L201</text>
<text x="294.6" y="44.3">R200</text>
<text x="299.7" y="46.8">R201</text>
<text x="304.8" y="49.4">R202</text>
<text x="64.8" y="57">R204</text>
<text x="91.5" y="55.7">R203</text>
<text x="100.6" y="55.7">C200</text>
<text x="108.2" y="55.7">C201</text>
<text x="213.4" y="58.3">R205</text>
<text x="260.3" y="57.5">R206</text>
<text x="73.7" y="60.1">U200</text>
<text x="250.2" y="65.1">R209</text>
<text x="250.2" y="60.1">R207</text>
<text x="260.3" y="62.6">R208</text>
<text x="259.1" y="68.9">R210</text>
<text x="269.2" y="71.5">R211</text>
<text x="209.4" y="75">DGND</text>
<text x="217" y="75">DGND</text>
<text x="259.1" y="74">R212</text>
<text x="269.2" y="76.6">R213</text>
<text x="188.7" y="82.1">3</text>
<text x="215.4" y="78.8">3V3_SYS</text>
<text x="73.6" y="87.7">DGND</text>
<text x="197.1" y="85.4">1</text>
<text x="207.8" y="89">3V3_SYS</text>
<text x="261.1" y="89">3V3_SYS</text>
<text x="284.5" y="87.5">R214</text>
<text x="182.9" y="90">Q200</text>
<text x="189" y="91">2</text>
<text x="268" y="100.4">R215</text>
<text x="188.5" y="103">GND</text>
<text x="269.2" y="107">R216</text>
<text x="280.5" y="103">DGND</text>
<text x="269.2" y="112.1">R219</text>
<text x="279.4" y="109.6">R217</text>
<text x="269.2" y="117.2">R221</text>
<text x="279.4" y="114.7">R220</text>
<text x="279.4" y="119.7">R222</text>
<text x="119.6" y="120.5">C204</text>
<text x="132.3" y="120.5">C205</text>
<text x="172.2" y="120.7">3V3_SYS</text>
<text x="190.7" y="124.3">C206</text>
<text x="198.3" y="124.3">C207</text>
<text x="269.2" y="122.3">R223</text>
<text x="279.4" y="124.8">R224</text>
<text x="180.2" y="127.1">DGND</text>
<text x="269.2" y="127.3">R225</text>
<text x="115.5" y="132.2">DGND</text>
<text x="128.2" y="132.2">DGND</text>
<text x="174" y="135">R226</text>
<text x="184.2" y="137.5">R227</text>
<text x="263.7" y="132.2">3V3_SYS</text>
<text x="174" y="140">R228</text>
<text x="184.2" y="142.6">R229</text>
<text x="252.6" y="152.5">DGND</text>
<text x="208.3" y="159.1">R230</text>
<text x="218.4" y="161.6">R232</text>
<text x="254" y="161.6">R233</text>
<text x="264.1" y="159.1">R231</text>
<text x="208.3" y="164.2">R234</text>
<text x="218.4" y="166.7">R236</text>
<text x="254" y="166.7">R237</text>
<text x="264.1" y="164.2">R235</text>
<text x="264.1" y="169.2">R238</text>
<text x="181.6" y="179.4">R240</text>
<text x="191.8" y="176.9">R239</text>
<text x="61.8" y="181.7">3V3_SYS</text>
<text x="191.8" y="181.9">R241</text>
<text x="62" y="197.2">2</text>
<text x="62.2" y="192.1">1</text>
<text x="54.5" y="201.8">J200</text>
<text x="62" y="202.3">3</text>
<text x="62" y="207.3">4</text>
<text x="63.4" y="219.8">DGND</text>
<text x="153.8" y="230.6">3V3_SYS</text>
<text x="200.8" y="238.8">V_SYS</text>
<text x="84.6" y="242.6">3V3_SYS</text>
<text x="159.4" y="244.3">R242</text>
<text x="37.6" y="249">3V3</text>
<text x="45.3" y="249">3V3_SYS</text>
<text x="137.8" y="251.1">1</text>
<text x="146.7" y="251.1">2</text>
<text x="150.5" y="249.6">R244</text>
<text x="249.5" y="249.2">R243</text>
<text x="42.3" y="256.1">L200</text>
<text x="90.1" y="256.3">C209</text>
<text x="98" y="256.3">C210</text>
<text x="105.6" y="256.3">C211</text>
<text x="113.3" y="256.3">C212</text>
<text x="141.1" y="254.2">SW200</text>
<text x="205.3" y="255.1">C208</text>
<text x="249.5" y="254.3">R245</text>
<text x="300.9" y="253.7">TITLE</text>
<text x="38.1" y="259.8">300R @100MHz</text>
<text x="159.6" y="259.5">C213</text>
<text x="167.2" y="259.5">C214</text>
<text x="214" y="259.5">R246</text>
<text x="244.5" y="262.1">R247</text>
<text x="86.3" y="270.6">DGND</text>
<text x="156.1" y="273.7">GND</text>
<text x="163.1" y="273.7">DGND</text>
<text x="201.8" y="272.5">GND</text>
<text x="300.9" y="273.5">SIZE</text>
<text x="310.8" y="273.5">DWG NO</text>
<text x="394.9" y="273.8">REV</text>
<text x="240.5" y="276.9">GND</text>
<text x="300.9" y="283.9">DRAWN BY</text>
<text x="330.6" y="283.4">SHEET</text>
<text x="346.9" y="283.6">of</text>
</g>
<g font-size="1.4">
<text x="293.4" y="48.1">10K</text>
<text x="298.4" y="50.7">10K</text>
<text x="303.5" y="53.2">10K</text>
<text x="64.9" y="59.3">10K</text>
<text x="91.5" y="58">10K</text>
<text x="100.3" y="58.1">0.1uF</text>
<text x="107.9" y="58">4.7uF</text>
<text x="68.8" y="62.9">1</text>
<text x="68.8" y="65.4">2</text>
<text x="71.4" y="63.8">CS#</text>
<text x="78.1" y="63.8">VCC</text>
<text x="82.8" y="63.1">8</text>
<text x="82.8" y="65.6">7</text>
<text x="213.3" y="60.6">47K</text>
<text x="247.6" y="63.1">10R</text>
<text x="257.8" y="65.6">10R</text>
<text x="257.8" y="60.6">10R</text>
<text x="68.8" y="70.5">4</text>
<text x="68.8" y="67.9">3</text>
<text x="71.4" y="66.4">SO/SIO1</text>
<text x="71.4" y="68.9">WP#</text>
<text x="71.4" y="71.4">GND</text>
<text x="78.2" y="66.4">HOL</text>
<text x="78.4" y="68.9">SCL</text>
<text x="78.4" y="71.4">SI/S</text>
<text x="82.8" y="68.2">6</text>
<text x="82.8" y="70.7">5</text>
<text x="247.6" y="68.2">10R</text>
<text x="256.5" y="72">10R</text>
<text x="256.5" y="77.1">10R</text>
<text x="266.7" y="74.5">10R</text>
<text x="266.7" y="79.6">10R</text>
<text x="284.4" y="89.8">10K</text>
<text x="177.3" y="92.3">MMUN2211LT1G</text>
<text x="224.5" y="92.1" transform="rotate(-90 224.5 92.1)">48</text>
<text x="227" y="92.1" transform="rotate(-90 227 92.1)">47</text>
<text x="229.6" y="92.1" transform="rotate(-90 229.6 92.1)">46</text>
<text x="230.2" y="95.7" transform="rotate(-90 230.2 95.7)">PB9</text>
<text x="232.1" y="92.1" transform="rotate(-90 232.1 92.1)">45</text>
<text x="232.8" y="95.7" transform="rotate(-90 232.8 95.7)">PB8</text>
<text x="234.7" y="92.1" transform="rotate(-90 234.7 92.1)">44</text>
<text x="237.2" y="92.1" transform="rotate(-90 237.2 92.1)">43</text>
<text x="237.8" y="95.7" transform="rotate(-90 237.8 95.7)">PB7</text>
<text x="239.7" y="92.1" transform="rotate(-90 239.7 92.1)">42</text>
<text x="240.4" y="95.7" transform="rotate(-90 240.4 95.7)">PB6</text>
<text x="242.3" y="92.1" transform="rotate(-90 242.3 92.1)">41</text>
<text x="242.9" y="95.7" transform="rotate(-90 242.9 95.7)">PB5</text>
<text x="244.8" y="92.1" transform="rotate(-90 244.8 92.1)">40</text>
<text x="245.5" y="95.7" transform="rotate(-90 245.5 95.7)">PB4</text>
<text x="247.4" y="92.1" transform="rotate(-90 247.4 92.1)">39</text>
<text x="248" y="95.7" transform="rotate(-90 248 95.7)">PB3</text>
<text x="249.9" y="92.1" transform="rotate(-90 249.9 92.1)">38</text>
<text x="252.4" y="92.1" transform="rotate(-90 252.4 92.1)">37</text>
<text x="215.6" y="99.9">1</text>
<text x="217.4" y="100.6">VDD0</text>
<text x="225.1" y="96.7" transform="rotate(-90 225.1 96.7)">VDD2</text>
<text x="227.7" y="96.6" transform="rotate(-90 227.7 96.6)">VSS2</text>
<text x="235.3" y="97.7" transform="rotate(-90 235.3 97.7)">BOOT0</text>
<text x="250.5" y="96.4" transform="rotate(-90 250.5 96.4)">PA15</text>
<text x="253.1" y="96.4" transform="rotate(-90 253.1 96.4)">PA14</text>
<text x="255" y="100.6">VDDIO2</text>
<text x="261.1" y="99.9">36</text>
<text x="269.2" y="96.4">10K</text>
<text x="215.6" y="107.3">4</text>
<text x="215.6" y="104.7">3</text>
<text x="215.6" y="102.2">2</text>
<text x="217.4" y="103.2">PC13</text>
<text x="217.4" y="105.7">PC14/OSC32_IN</text>
<text x="256.7" y="105.7">PA13</text>
<text x="257.3" y="103.2">VSS</text>
<text x="261.1" y="102.5">35</text>
<text x="261.1" y="105">34</text>
<text x="261.1" y="107.5">33</text>
<text x="123.7" y="113.5">X201</text>
<text x="215.6" y="112.4">6</text>
<text x="215.6" y="109.8">5</text>
<text x="217.4" y="108.3">PC15/OSC32_OUT</text>
<text x="217.4" y="110.8">PF0/OSC_IN</text>
<text x="217.4" y="113.3">PF1/OSC_OUT</text>
<text x="256.7" y="113.3">PA10</text>
<text x="256.7" y="110.8">PA11</text>
<text x="256.7" y="108.3">PA12</text>
<text x="261.1" y="110.1">32</text>
<text x="261.1" y="112.6">31</text>
<text x="266.7" y="110.1">10R</text>
<text x="276.8" y="112.6">10R</text>
<text x="215.6" y="117.4">8</text>
<text x="215.6" y="114.9">7</text>
<text x="217.4" y="115.9">NRST</text>
<text x="217.4" y="118.4">VSSA</text>
<text x="257.5" y="118.4">PA8</text>
<text x="257.5" y="115.9">PA9</text>
<text x="261.1" y="115.2">30</text>
<text x="261.1" y="117.7">29</text>
<text x="266.7" y="115.2">10R</text>
<text x="276.8" y="117.7">10R</text>
<text x="119.4" y="122.8">10pF</text>
<text x="132" y="122.8">10pF</text>
<text x="214.8" y="125.3">11</text>
<text x="214.8" y="122.8">10</text>
<text x="215.6" y="120.2">9</text>
<text x="217.4" y="121">VDDA</text>
<text x="217.4" y="123.5">PA0</text>
<text x="256.7" y="123.5">PB14</text>
<text x="256.7" y="121">PB15</text>
<text x="261.1" y="120.2">28</text>
<text x="261.1" y="122.8">27</text>
<text x="261.1" y="125.3">26</text>
<text x="266.7" y="125.3">10R</text>
<text x="266.7" y="120.2">10R</text>
<text x="276.8" y="122.8">10R</text>
<text x="190.5" y="126.6">0.1uF</text>
<text x="198.1" y="126.6">10pF</text>
<text x="214.8" y="127.9">12</text>
<text x="217.4" y="126">PA1</text>
<text x="217.4" y="128.6">PA2</text>
<text x="256.7" y="128.6">PB12</text>
<text x="256.7" y="126">PB13</text>
<text x="261.1" y="127.9">25</text>
<text x="266.7" y="130.4">10R</text>
<text x="276.8" y="127.9">10R</text>
<text x="225.1" y="135.5" transform="rotate(-90 225.1 135.5)">PA3</text>
<text x="227.7" y="135.5" transform="rotate(-90 227.7 135.5)">PA4</text>
<text x="230.2" y="135.5" transform="rotate(-90 230.2 135.5)">PA5</text>
<text x="232.8" y="135.5" transform="rotate(-90 232.8 135.5)">PA6</text>
<text x="235.3" y="135.5" transform="rotate(-90 235.3 135.5)">PA7</text>
<text x="237.8" y="135.5" transform="rotate(-90 237.8 135.5)">PB0</text>
<text x="240.4" y="135.5" transform="rotate(-90 240.4 135.5)">PB1</text>
<text x="242.9" y="135.5" transform="rotate(-90 242.9 135.5)">PB2</text>
<text x="245.5" y="135.5" transform="rotate(-90 245.5 135.5)">PB10</text>
<text x="248" y="135.5" transform="rotate(-90 248 135.5)">PB11</text>
<text x="250.5" y="135.5" transform="rotate(-90 250.5 135.5)">VSS1</text>
<text x="253.1" y="135.5" transform="rotate(-90 253.1 135.5)">VDD1</text>
<text x="171.4" y="138">10R</text>
<text x="171.4" y="143.1">10R</text>
<text x="181.6" y="140.6">10R</text>
<text x="224.5" y="138.1" transform="rotate(-90 224.5 138.1)">13</text>
<text x="227" y="138.1" transform="rotate(-90 227 138.1)">14</text>
<text x="229.6" y="138.1" transform="rotate(-90 229.6 138.1)">15</text>
<text x="232.1" y="138.1" transform="rotate(-90 232.1 138.1)">16</text>
<text x="234.7" y="138.1" transform="rotate(-90 234.7 138.1)">17</text>
<text x="237.2" y="138.1" transform="rotate(-90 237.2 138.1)">18</text>
<text x="239.7" y="138.1" transform="rotate(-90 239.7 138.1)">19</text>
<text x="242.3" y="138.1" transform="rotate(-90 242.3 138.1)">20</text>
<text x="244.8" y="138.1" transform="rotate(-90 244.8 138.1)">21</text>
<text x="247.4" y="138.1" transform="rotate(-90 247.4 138.1)">22</text>
<text x="249.9" y="138.1" transform="rotate(-90 249.9 138.1)">23</text>
<text x="252.4" y="138.1" transform="rotate(-90 252.4 138.1)">24</text>
<text x="181.6" y="145.6">10R</text>
<text x="205.7" y="162.1">10R</text>
<text x="205.7" y="167.2">10R</text>
<text x="215.9" y="164.7">10R</text>
<text x="251.4" y="164.7">10R</text>
<text x="261.6" y="167.2">10R</text>
<text x="261.6" y="162.1">10R</text>
<text x="215.9" y="169.8">10R</text>
<text x="251.4" y="169.8">10R</text>
<text x="261.6" y="172.3">10R</text>
<text x="189.2" y="179.9">10R</text>
<text x="179.1" y="182.5">10R</text>
<text x="189.2" y="185">10R</text>
<text x="159.3" y="246.6">10K</text>
<text x="219.5" y="249.7">1</text>
<text x="220.3" y="250.5">VDD</text>
<text x="234.6" y="250.5">RSTn</text>
<text x="238.1" y="249.7">6</text>
<text x="87.4" y="254.7">+</text>
<text x="151.4" y="254.2">100R</text>
<text x="205.1" y="257.5">0.1uF</text>
<text x="219.5" y="254.8">3</text>
<text x="219.5" y="252.3">2</text>
<text x="220.3" y="253">GND</text>
<text x="220.3" y="255.5">DELAY</text>
<text x="234.1" y="253">WAKE</text>
<text x="234.1" y="255.5">DONE</text>
<text x="238.1" y="254.8">4</text>
<text x="238.1" y="252.3">5</text>
<text x="247" y="257.4">10R</text>
<text x="247" y="252.3">10R</text>
<text x="90.1" y="259.9">6.3V</text>
<text x="90.1" y="258.7">47uF</text>
<text x="97.8" y="258.7">0.1uF</text>
<text x="105.4" y="258.7">0.1uF</text>
<text x="113" y="258.7">0.1uF</text>
<text x="159.3" y="261.8">0.1uF</text>
<text x="167" y="261.8">0.1uF</text>
<text x="213.9" y="261.8">165K</text>
<text x="244.4" y="264.4">220K</text>
</g>
<g font-size="1.1">
<text x="194.3" y="85.3">Rb</text>
<text x="194.3" y="88.1">Re</text>
</g>
</svg>
